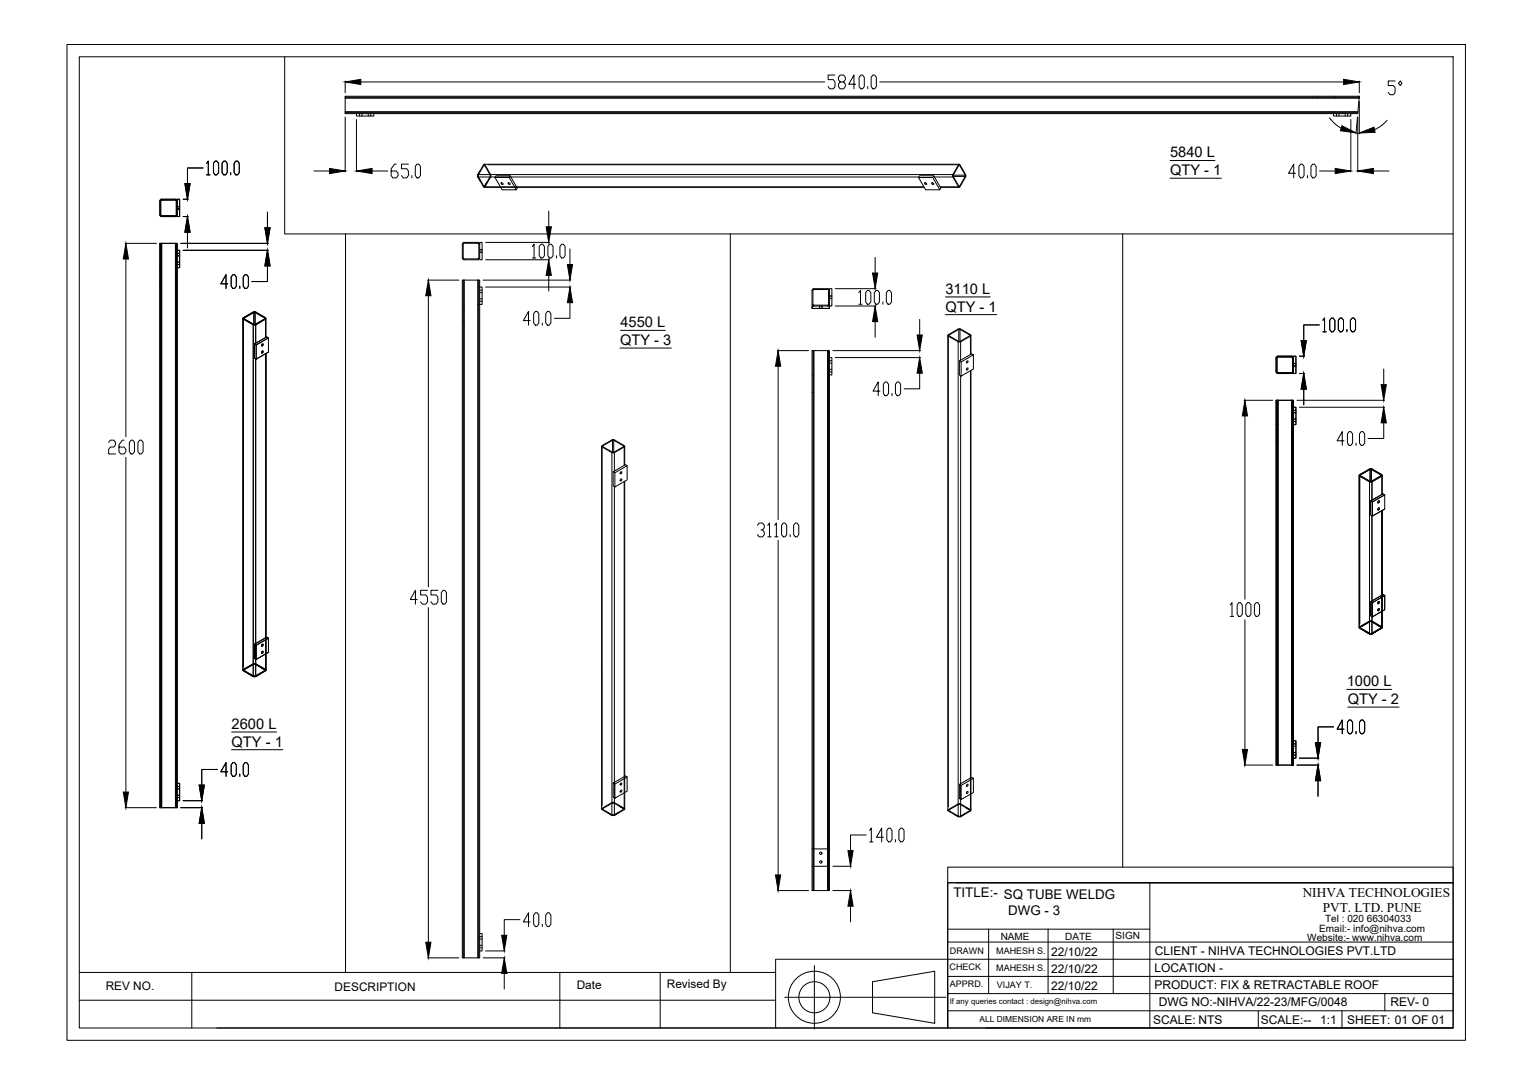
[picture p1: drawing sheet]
<svg xmlns="http://www.w3.org/2000/svg" width="594mm" height="420mm" viewBox="0 0 594 420" stroke-linecap="round" stroke-linejoin="round" font-family="sans-serif">
<!-- layer: 0 -->
<g fill="none" stroke="#000" stroke-width=".39">
<path d="M26 17.2h541.9v386h-541.9zM30.7 22h532.4v376.5h-532.4zM110.3 22v68.7h452.8M133.8 37.3h393l-.6 6.7h-392.4zM133.8 37.6h393M133.8 31.4v4.6M139.8 31.8h179.8M323.6 29.1h-2.7v1.8h2l.7 .9v1.7l-.7 .9h-1.3l-.7-.9M325.6 31.8l-.7-.9v-.9l.7-.9h1.3l.7 .9v.9l-.7 .9h-1.3l-.7 .8v.9l.7 .9h1.3l.7-.9v-.9l-.7-.8M331.6 32.6h-2.7l2-3.5v5.3M333.6 29.1h.7l.6 .9v3.5l-.6 .9h-.7l-.7-.9v-3.5zM336.3 33.5v.9"/>
<path d="M338.3 29.1h.6l.7 .9v3.5l-.7 .9h-.6l-.7-.9v-3.5zM340.9 31.8h179.8M526.8 31.4v4.6M526.8 37.3v.7h-393M526.8 39.3v12.6M540.6 31.4h-2.6v1.8h2l.6 .8v1.8l-.6 .9h-1.4l-.6-.9M542.6 31.4l.7 .9-.7 .9-.6-.9zM133.8 43.4h392.4M133.8 43.7h392.4M133.8 45.4v21.2M138.1 44v1h6.8v-1M138.1 46.3v20.3"/>
<path d="M139.3 44v1M140.3 44v1M142.7 44v1M143.7 44v1M515.2 45.7a14.2 14.2 0 0 0 4.5 4M516.7 44v1h6.8v-1M518 44v1M518.9 44v1M521.3 44v1M522.3 44v1M523.5 46.3v20.3M526.1 45.4l-.6 6.4"/>
<path d="M526.2 45.4v21.2M537.5 46.6a14.3 14.3 0 0 1-4.8 3.7M62.1 77.4l.5-.2 5.9 .2 .2 .5-.2 5.9-.5 .1-5.9-.1-.2-5.9zM62.5 77.6l5.8 .1-.1 5.9-5.9-.2zM68.7 77.9v-.7h.9v6.7h-.9M71 77.2h2M78.7 65.1h-6v6.1M80 63.3l.7-.9v5.4M80 67.8h1.4M83.4 62.4h.6l.7 .9v3.6l-.7 .9h-.6l-.7-.9v-3.6zM86.7 62.4h.7l.7 .9v3.6l-.7 .9h-.7l-.7-.9v-3.6zM89.4 66.9v.9"/>
<path d="M91.4 62.4h.7l.6 .9v3.6l-.6 .9h-.7l-.7-.9v-3.6zM121.7 66.3h6M144.2 66.3h6M153.6 63.6h-.7l-1.3 1.8v2.7l.7 .9h1.3l.7-.9v-.9l-.7-.9h-2M158.3 63.6h-2.7v1.8h2l.7 .9v1.8l-.7 .9h-1.3l-.7-.9M159.6 68.1v.9M161.6 63.6h.7l.6 .9v3.6l-.6 .9h-.7l-.7-.9v-3.6zM185.2 67.7h184.1l2.4-4 2.6 4.4-2.4 4.4-.4-.1M185.2 67.7l2.2-3.9 .4-.1 2.4 4.4-2.5 4.5-2.5-4h170.9M185.2 67.7v.9M185.3 68.4l2.2 3.8h.3M185.4 67.8v.7"/>
<path d="M186.1 66.1l-.9 1.6M187.5 64.1h.3M187.5 64.1l-2.2 3.8M187.6 63.7h184.1M187.7 72.6h170.5M187.7 72.4h170.4M187.8 64.1l2.2 3.8M189 63.8h182.5M189.9 67.8v.7M190 68.4l-2.2 3.8 .9-1.5M191.8 68.8h5.5l2.8 4.8h-5.5zM194.2 70.9a.38 .38 0 0 1 .6 0 .38 .38 0 0 1-.2 .6z"/>
<path d="M196.9 70.9a.39 .39 0 0 1 .7 0 .39 .39 0 0 1-.3 .6zM197.3 68.8l.4-.7 2.7 4.8-.3 .7M197.7 68.1h-5.5l-.4 .7M356 68.8h5.5l2.7 4.8h-5.5zM358.3 70.9a.38 .38 0 0 1 .7 0 .38 .38 0 0 1-.3 .6zM361.1 70.9a.38 .38 0 0 1 .6 0 .38 .38 0 0 1-.2 .6zM361.5 68.8l.3-.7 2.8 4.8-.4 .7M361.8 68.1h-5.5l-.3 .7M362.1 68.6h7.2l2.2 3.8M364.3 72.4h7.2M364.4 72.6h7.3M369.3 67.7v.9"/>
<path d="M369.4 68.4l2.2 3.8h.3M369.4 68.4h4.7M369.4 67.9h4.7M369.4 67.9v.5M371.6 64.1h.3M371.6 72.2h.3M371.9 64.1l2.2 3.8M371.9 64.1h-.3l-2.2 3.8M374.1 68.4l-2.2 3.8M374.1 67.9v.5M453.4 62.2h17.4M453.4 69.1h19.9"/>
<path d="M502 67.2h-2.7l2.1-3.6v5.4M504 63.6h.7l.7 .9v3.6l-.7 .9h-.7l-.6-.9v-3.6zM506.7 68.1v.9M508.7 63.6h.7l.6 .9v3.6l-.6 .9h-.7l-.7-.9v-3.6zM511.4 66.3h6M532.2 66.3h6.1M48.4 94.3h12.2M62.3 94.3v218.8M62.6 94.3v218.8M68 94.3h.7v2.7M68 94.3h-6.1v218.8h6.8v-216.1M68 94.3v218.8"/>
<path d="M68.3 94.3v218.8M68.7 97h.9v6.7h-.9M68.7 99.2h.9M68.7 98.2h.9M68.7 81h.9M68.7 80.1h.9M68.7 81.1h.9M70 94.3h34M71 83.9h2M71 97h33M72.7 90v6.1M103.6 82.2v6.1"/>
<path d="M133.9 90.7v286.2M179.4 94.2l.4-.2 5.9 .2 .2 .4-.2 5.9-5.9 .2-.4-.2-.2-5.9zM179.6 94.5l5.8-.2 .1 5.9-5.8 .1zM185.9 94.6v-.6h.9v6.7h-.9M185.9 97.7h.9M185.9 96.8h.9M188.2 94h24.8M206.3 95.5l.7-.8v5.3M206.3 100h1.3M209.6 94.7h.7l.7 .8v3.6l-.7 .9h-.7l-.6-.9v-3.6zM212.6 81.8v6.1M213 94.7h.7l.6 .8v3.6l-.6 .9h-.7l-.7-.9v-3.6z"/>
<path d="M215.7 99.1v.9M217.7 94.7h.6l.7 .8v3.6l-.7 .9h-.6l-.7-.9v-3.6zM220.9 96.5v6M283 90.7v286.2M339.1 99.8v6M435.1 90.7v245.4M48.8 100.4v68.9M68.7 102.5h.9M68.7 101.6h.9M88.3 110h-2.7l2-3.5v5.3M90.3 106.5h.6l.7 .8v3.6l-.7 .9h-.6l-.7-.9v-3.6zM92.9 110.9v.9"/>
<path d="M94.9 106.5h.7l.7 .8v3.6l-.7 .9h-.7l-.6-.9v-3.6zM103.6 103.1v6h-6M165.7 108.6h12.1M166 114.6v112.9M179.5 108.6v262.7M179.8 108.6v262.7M185.2 108.6h.7v2.7M185.2 108.6h-6v262.7h6.7v-260M185.2 108.6v262.7M185.6 108.6v262.7M185.9 111.3h.9v6.7h-.9M185.9 113.4h.9"/>
<path d="M185.9 112.5h.9M185.9 116.8h.9M185.9 115.8h.9M187.2 108.6h34M188.2 100.7h24.8M188.2 111.3h33M212.6 106.7v6.1M220.9 117.3v6.1h-6.1M315.1 112.4l5.8-.1 .1 5.8-5.8 .1zM315.4 118.6h-.7v.9h6.7v-.9M315.4 118.6h5.4M317.6 118.6v.9"/>
<path d="M317.7 118.6v.9M318.5 118.6v.9M318.6 118.6v.9M321.4 112.6v-.7h1v6.7h-1M321.4 117.9v.7h-.6M321.4 112.6v5.3M321.4 115.7h1M321.4 114.7h1M321.4 114.8h1M321.4 117.9l-.2 .5-.4 .2M321.4 112.5l-.2-.4-.4-.2-5.9 .2-.2 5.8 .2 .5 .5 .2M323.7 118.6h15.8"/>
<path d="M323.7 111.9h15.8M332.8 113.5l.7-.9v5.3M332.8 117.9h1.3M336.1 112.6h.7l.7 .9v3.5l-.7 .9h-.7l-.6-.9v-3.5zM339.5 112.6h.6l.7 .9v3.5l-.7 .9h-.6l-.7-.9v-3.5zM342.1 117v.9M344.1 112.6h.7l.7 .9v3.5l-.7 .9h-.7l-.6-.9v-3.5zM366.4 115.1h17.4M94.1 123.4v136.4M94.3 123.7v134.7M94.6 123.6l3.8 2.2M94.6 123.3v.3"/>
<path d="M98.1 121l-4 2.4 4 2.5v136.3M98.1 125.9h1M98.1 121h1M98.4 121.1l-3.8 2.2M98.4 121.1v4.7M98.4 125.8h.5M98.4 121.1h.5M98.6 133.3v5.5l.7 .4M98.8 121.1l3.9 2.2M98.8 121.1v4.7M99.1 139.1v123.1M99.3 133.7l4.7-2.7v5.5l-4.7 2.7z"/>
<path d="M99.3 133.7l-.7-.4 4.8-2.7 .6 .4-4.7 2.7v5.5l4.7-2.7M101.5 136.2l.1-.1a.31 .31 0 0 1 .3 .3 .31 .31 0 0 1-.2 .3 .31 .31 0 0 1-.4-.1zM101.5 133.4h.1a.31 .31 0 0 1 .3 .2 .31 .31 0 0 1-.2 .4 .31 .31 0 0 1-.4-.2zM102.7 123.6l-3.9 2.2M102.7 123.3v.3M102.9 123.1l-3.8-2.1 3.8 2.1v.6M102.9 123.7l-3.8 2.2v7.1M102.9 123.7v7.1M102.9 137.1v122.6M103.1 123.4v7.3M103.1 137v122.7M205.5 124.3h-2.7l2-3.6v5.3"/>
<path d="M207.5 120.7h.6l.7 .9v3.6l-.7 .8h-.6l-.7-.8v-3.6zM210.1 125.2v.8M212.1 120.7h.7l.7 .9v3.6l-.7 .8h-.7l-.6-.8v-3.6zM240.3 134.9h19.9M240.4 128h17.4M301.2 135.9h12.1M315 135.9v209.3M315.4 135.9v209.3M320.8 135.9h.6v2.7M320.8 135.9h-6.1v209.3h6.7v-206.6M320.8 135.9v209.3M321.1 135.9v209.3"/>
<path d="M321.4 138.6h1v6.7h-1M321.4 139.8h1M322.8 135.9h33.9M323.7 138.6h33M339.1 124.7v6M356.4 123.8v6M366.4 122h19.9M367.3 130v184.1M367.5 130.3v182.4M367.7 130.1l3.8 2.2M367.7 129.9v.2M367.8 129.9v.2"/>
<path d="M371.3 132.5v184M371.3 132.5h1M371.5 127.7l-3.8 2.2M371.5 127.7v4.6M371.6 132.3h.4M371.6 127.7h.4M371.8 139.9v5.5l.7 .4M372 127.7l3.8 2.2M372 127.7v4.6M372.3 127.5l3.9 2.3-.1 .5M372.3 127.5h-1l-4 2.4 .2 .4 3.8 2.2M375.8 130.1l-3.8 2.2"/>
<path d="M375.8 129.9v.2M376.1 130.3l-3.8 2.2v7.1M376.1 130.3v7.1M376.3 130v7.3M377.2 137.5l-.6-.4-4.8 2.8 .7 .4M494.5 138.7v5.4M494.5 138.7l.2-.5 .5-.2h5.4l.5 .2 .2 .5M501.3 138.7v-.7h.9v6.8h-.9M501.3 138.7v5.4M503.5 138h2.1M511.3 125.9h-6.1v6.1M512.6 124.2l.7-.9v5.3"/>
<path d="M512.6 128.6h1.4M516 123.3h.6l.7 .9v3.5l-.7 .9h-.6l-.7-.9v-3.5zM519.3 123.3h.7l.6 .9v3.5l-.6 .9h-.7l-.7-.9v-3.5zM522 127.7v.9M524 123.3h.6l.7 .9v3.5l-.7 .9h-.6l-.7-.9v-3.5zM301.5 142v59.4M321.4 140.7h1M321.4 144.1h1M321.4 143.2h1M341 151.6h-2.7l2-3.6v5.4M343 148h.7l.6 .9v3.6l-.6 .9h-.7l-.7-.9v-3.6zM345.7 152.5v.9"/>
<path d="M347.7 148h.6l.7 .9v3.6l-.7 .9h-.6l-.7-.9v-3.6zM356.4 144.7v6h-6.1M372.3 145.7v170.8M372.5 140.3l4.7-2.8v5.5l-4.7 2.8zM374.7 142.8l.1-.1a.31 .31 0 0 1 .3 .2 .31 .31 0 0 1-.2 .4 .31 .31 0 0 1-.4-.2zM374.7 140l.1-.1a.31 .31 0 0 1 .3 .3 .31 .31 0 0 1-.2 .4 .31 .31 0 0 1-.4-.2zM376.1 143.7v170.4M376.3 143.6v170.5M482.1 155.2h11.1M494.5 144.1l.2 .5 .5 .2h5.4l.5-.2 .2-.5M494.9 144.1v-5.4l.3-.3 5.7 .2v5.5M494.9 155.2v141.3"/>
<path d="M494.9 144.1l.3 .3h5.4l.3-.3M495.2 155.2v141.3M500.6 155.2h.7v2.7M500.6 155.2h-6.1v141.3h6.8v-138.6M500.6 155.2v141.3M500.9 155.2v141.3M501.3 157.9h.9v6.7h-.9M501.3 160h.9M501.3 159.1h.9M501.3 141.8h.9M501.3 140.9h.9M501.3 141.9h.9"/>
<path d="M502.6 155.2h34M503.5 144.8h2.1M503.5 157.9h33.1M505.2 150.8v6.1M536.2 143v6.1M42.1 171.5l.7-.9h1.3l.7 .9v.9l-.7 .9h-1.3l-.7 .9v1.7h2.7M48.1 170.6h-.7l-1.3 1.8v2.7l.7 .8h1.3l.7-.8v-.9l-.7-.9h-2M48.8 177.3v129.7M50.8 170.6h.7l.6 .9v3.6l-.6 .8h-.7l-.7-.8v-3.6zM54.1 170.6h.7l.7 .9v3.6l-.7 .8h-.7l-.6-.8v-3.6zM233.1 173v140.6M233.3 173.2v139"/>
<path d="M233.6 172.8v.3M237.1 175.5v140.5M237.1 175.4h1M237.4 170.6l-3.8 2.2M237.4 170.6v4.7l-3.8-2.2M237.4 175.3h.5M237.4 170.6h.5M237.8 170.6v4.7l3.9-2.2M237.8 170.6l3.9 2.2M238.1 175.5v7.1M241.7 172.8v.3M241.9 173.2l.2-.2-.2-.3-4.3-2.3-4.4 2.4v.4l3.9 2.3"/>
<path d="M241.9 173.2l-3.8 2.3M241.9 173.2v7.2M242.1 173v7.3M482.4 161.2v71M501.3 163.4h.9M501.3 162.4h.9M520.8 170.8h-2.6l2-3.5v5.3M522.8 167.3h.7l.7 .9v3.5l-.7 .9h-.7l-.6-.9v-3.5zM525.5 171.7v.9M527.5 167.3h.7l.6 .9v3.5l-.6 .9h-.7l-.7-.9v-3.5zM536.2 163.9v6.1h-6M237.6 182.9v5.5l.7 .3"/>
<path d="M238.1 188.6v127.4M238.3 183.3l4.7-2.8v5.5l-4.7 2.7zM240.5 183l.1-.1a.31 .31 0 0 1 .3 .3 .31 .31 0 0 1-.2 .3 .31 .31 0 0 1-.4-.1zM240.6 185.7a.31 .31 0 0 1 .3 .2 .31 .31 0 0 1-.2 .4 .31 .31 0 0 1-.4-.2zM241.9 186.7v126.9M242.1 186.5v127.1M243 180.5l-.6-.4-4.8 2.8 .7 .4M526.7 184.3v59M526.9 184.5v57.4M527.2 184.1l3.8-2.2v4.7l-3.8-2.2M527.2 184.1v.3M530.7 186.7v59"/>
<path d="M530.7 186.7h1M531 186.6h.4M531 181.9h.4M531.2 194.2v5.4l.7 .4M531.4 181.9l3.8 2.2M531.4 181.9v4.7M531.7 181.8l3.8 2.2 .2 .3-.2 .2M531.7 186.7v7.2M531.7 199.9v45.8M531.7 181.8l3.8 2.2M531.7 181.8h-1l-4 2.5 4 2.4M531.9 194.5l4.7-2.7v5.5l-4.7 2.7z"/>
<path d="M531.9 194.5l-.7-.3 4.7-2.8 .7 .4-4.7 2.7v5.5l4.7-2.7M534.1 197l.1-.1a.31 .31 0 0 1 .3 .3 .31 .31 0 0 1-.2 .4 .31 .31 0 0 1-.4-.2zM534.1 194.3a.37 .37 0 0 1 .6 .2 .37 .37 0 0 1-.5 .4l-.3-.1zM535.2 184.4l-3.8 2.2M535.2 184.1v.3M535.5 184.5l-3.8 2.2M535.5 184.5v7.2M535.5 197.9v45.3M535.7 184.3v7.3M535.7 197.8v45.4M293.5 203.6l.7-.9h1.3l.7 .9v.9l-.7 .9h-.6M295.5 205.4l.7 .9v.9l-.7 .9h-1.3l-.7-.9"/>
<path d="M297.5 203.6l.7-.9v5.4M297.5 208.1h1.4M300.2 203.6l.7-.9v5.4M300.2 208.1h1.3M301.5 209.4v129.7M303.5 202.7h.7l.7 .9v3.6l-.7 .9h-.7l-.6-.9v-3.6zM306.2 207.2v.9M308.2 202.7h.7l.6 .9v3.6l-.6 .9h-.7l-.7-.9v-3.6zM161.7 232.4h-2.7l2-3.6v5.4M165.7 228.8h-2.7v1.8h2l.7 .9v1.8l-.7 .9h-1.3l-.7-.9M166 235.5v129.7M169.7 228.8h-2.7v1.8h2l.7 .9v1.8l-.7 .9h-1.3l-.7-.9"/>
<path d="M171.7 228.8h.6l.7 .9v3.6l-.7 .9h-.6l-.7-.9v-3.6zM476.8 234.5l.6-.9v5.3M476.8 238.9h1.3M480.1 233.6h.7l.6 .9v3.5l-.6 .9h-.7l-.7-.9v-3.5zM483.4 233.6h.7l.7 .9v3.5l-.7 .9h-.7l-.6-.9v-3.5zM486.8 233.6h.6l.7 .9v3.5l-.7 .9h-.6l-.7-.9v-3.5zM531.2 233.2v5.5l.7 .4M531.9 233.6l4.7-2.8v5.5l-4.7 2.8zM534.1 236.1l.1-.1a.31 .31 0 0 1 .3 .2 .31 .31 0 0 1-.2 .4 .31 .31 0 0 1-.4-.2zM534.1 233.3h.1a.31 .31 0 0 1 .3 .2 .31 .31 0 0 1-.2 .4 .31 .31 0 0 1-.4-.2zM536.6 230.8l-.7-.3-4.7 2.7 .7 .4M94.6 259.6v.3"/>
<path d="M94.6 259.9l3.8 2.2M98.3 257.5h.7M98.4 257.4l-3.8 2.2M98.6 249.7v5.5l.7 .4M98.8 257.4l3.9 2.2-1.6-.9M99.3 250.1l4.7-2.8v5.5l-4.7 2.8zM101.5 252.6l.1-.1a.31 .31 0 0 1 .3 .3 .31 .31 0 0 1-.2 .3 .31 .31 0 0 1-.4-.2zM101.5 249.8h.1a.31 .31 0 0 1 .3 .2 .31 .31 0 0 1-.2 .4 .31 .31 0 0 1-.4-.2zM102.7 259.6v.3l-3.9 2.2M104 247.3l-.6-.3-4.8 2.7 .7 .4M482.4 240.3v50.2M527.2 243.1v.3"/>
<path d="M527.2 243.4l3.8 2.2M529.2 244.8l1.5 .9M530.7 245.7l-4-2.5 4.5-2.5 4.5 2.5-4 2.5M530.7 245.7h1M530.8 245.5h.8M530.8 241h.8M531 240.9l-3.8 2.2M531.4 240.9l3.8 2.2-1.5-.9M533.3 244.8l-1.6 .9M535.2 243.1v.3l-3.8 2.2M96.6 261.3l1.5 .9M98.1 262.2l-4-2.5 4.5-2.5 4.5 2.5-4 2.5"/>
<path d="M98.1 262.2h1M98.3 262h.7M100.7 261.3l-1.6 .9M521.9 267.2h17.4M522.3 274.1h19.9M522.8 279.1h.7l.7 .9v3.5l-.7 .9h-.7l-.6-.9v-3.5zM527.5 279.1h.7l.6 .9v3.5l-.6 .9h-.7l-.7-.9v-3.5zM84.2 298.2h-6v6.1M88.3 299.1h-2.7l2-3.5v5.3M89.7 290.6h19.9M89.8 283.7h17.4M90.3 295.6h.6l.7 .9v3.5l-.7 .9h-.6l-.7-.9v-3.5z"/>
<path d="M94.9 295.6h.7l.7 .9v3.5l-.7 .9h-.7l-.6-.9v-3.5zM482.1 296.5h11.1M501.3 287.1h.9v6.8h-.9M501.3 291.7h.9M501.3 292.6h.9M501.3 288.3h.9M501.3 289.3h.9M502.6 296.5h8.5M503.5 293.9h7.6M516.8 281.7h-6v6.1M520.8 282.6h-2.6l2-3.5v5.3M525.5 283.5v.9"/>
<path d="M48.4 313.1h12.2M68.7 303.6h.9v6.8h-.9M68.7 308.2h.9M68.7 309.1h.9M68.7 304.8h.9M68.7 305.8h.9M70 313.1h8.5M71 310.4h7.5M78.2 319.1v6.1M92.9 300v.9M233.6 313.4v.3M233.6 313.7l3.8 2.2"/>
<path d="M235.6 315.2l1.5 .8M237.1 316l-4-2.4 4.5-2.6 4.5 2.6-4 2.4M237.1 316h1M237.3 315.8h.7M237.3 311.3h.7M237.4 311.2l-3.8 2.2M237.6 303.5v5.5l.7 .4M237.8 311.2l3.9 2.2-1.6-.9M238.3 303.9l4.7-2.7v5.5l-4.7 2.7zM239.7 315.1l-1.6 .9M240.5 303.6h.1a.31 .31 0 0 1 .3 .2 .31 .31 0 0 1-.2 .4 .31 .31 0 0 1-.4-.2zM240.6 306.3a.31 .31 0 0 1 .3 .3 .31 .31 0 0 1-.2 .3 .31 .31 0 0 1-.4-.2z"/>
<path d="M241.7 313.4v.3M241.7 313.7l-3.9 2.2M243 301.2l-.6-.4-4.8 2.7 .7 .4M367.7 313.9v.3M367.7 314.2l3.8 2.2M367.8 313.9v.3M369.8 315.7l1.5 .8M371.3 316.5h1M371.4 316.3h.8M371.4 311.8h.8M371.5 311.7l-3.8 2.2M371.8 304v5.5l.7 .4"/>
<path d="M372 311.7l3.8 2.2-1.5-.8M372.3 311.6l4 2.5-4 2.4M372.3 311.6h-1l-4 2.4 .1 .3 3.9 2.2M372.5 304.4l4.7-2.7v5.5l-4.7 2.7zM373.9 315.6l-1.6 .9M374.7 306.9l.1-.1a.31 .31 0 0 1 .3 .3 .31 .31 0 0 1-.2 .3 .31 .31 0 0 1-.4-.1zM374.7 304.2l.1-.1a.32 .32 0 0 1 .3 .5 .32 .32 0 0 1-.6-.1zM375.8 313.9v.3M375.9 314.2l-3.9 2.2M377.2 301.7l-.6-.4-4.8 2.7 .7 .4M510.8 302.6v6.1M314.7 335.8h6.7"/>
<path d="M314.7 329h6.7M322.8 335.8h7.1M335.7 323.6h-6.1v6.1M337 321.9l.7-.9v5.3M337 326.3h1.3M342.3 324.5h-2.6l2-3.5v5.3M344.3 321h.7l.7 .9v3.5l-.7 .9h-.7l-.6-.9v-3.5zM347 325.4v.9M349 321h.7l.6 .9v3.5l-.6 .9h-.7l-.7-.9v-3.5zM367.3 336.1h195.8v6.1h-195.8zM201.5 356.5h-6.1v6M205.5 357.3h-2.7l2-3.5v5.3"/>
<path d="M207.5 353.8h.6l.7 .9v3.5l-.7 .9h-.6l-.7-.9v-3.5zM210.1 358.2v.9M212.1 353.8h.7l.7 .9v3.5l-.7 .9h-.7l-.6-.9v-3.5zM301.2 345.2h12.1M322.8 345.2h7.1M329.6 351.2v6.1M367.3 342.2h195.8v56.2h-195.8zM367.3 342.2v56.2h-66.7M370.6 342.2h192.5M445.6 342.2v56.2M30.7 376.9h269.9M74.3 376.9v21.6"/>
<path d="M165.7 371.3h12.1M185.9 361.8h.9v6.8h-.9M185.9 366.4h.9M185.9 367.4h.9M185.9 363.1h.9M185.9 364h.9M187.2 371.3h8.5M188.2 368.6h7.5M195.4 377.3v6.1M217 376.9v21.6M255.8 376.9v21.6M315.6 374.2v24.7"/>
<path d="M367.3 378.5h195.8M367.3 365.1h195.8M367.3 360.1h78.3M383.1 360.1v25M406.2 360.1v25M431.4 360.1v25M563.1 371.8h-262.5v26.6h-216.6M30.7 387.7h269.9M304.1 386.5h62.5M338.1 380.5l24.1-4v20.1l-24.1-4zM367.3 385.1h195.8M367.3 391.8h195.8"/>
<path d="M382 398.4h181.1M487.6 391.8v6.6M520.1 391.8v6.6M536.7 385.1v6.7"/>
<circle cx="318.1" cy="334.1" r=".47"/>
<circle cx="318.1" cy="330.7" r=".47"/>
<circle cx="315.6" cy="386.5" r="10.1"/>
<circle cx="315.6" cy="386.5" r="6"/>
</g>
<g fill="#000" stroke="#000" stroke-width=".39">
<path d="M133.8 31.8l6-1.1v2.1zM520.7 30.7l6.1 1.1-6.1 1zM520 48.7l5.5 2.8-6.1-.8zM526.8 51.6l5.7-2.3 .4 2zM71.6 71.2h2.1l-1 6zM127.7 65.3l6.1 1-6.1 1zM138.1 66.3l6.1-1v2zM517.4 65.3l6.1 1-6.1 1zM526.2 66.3l6-1v2zM72.7 83.9l1 6.1h-2.1zM102.6 88.3h2.1l-1.1 6zM211.6 87.9h2.1l-1.1 6.1z"/>
<path d="M48.8 94.3l1 6.1h-2zM103.6 97l1.1 6.1h-2.1zM166 108.6l1 6h-2zM212.6 100.7l1.1 6h-2.1zM219.9 102.5h2l-1 6.1zM220.9 111.3l1 6h-2zM338.1 105.8h2l-1 6.1zM339.1 118.6l1 6.1h-2zM355.4 129.8h2l-1 6.1zM504.2 132h2l-1 6zM301.5 135.9l1 6.1h-2zM356.4 138.6l1 6.1h-2z"/>
<path d="M505.2 144.8l1 6h-2zM535.2 149.1h2l-1 6.1zM482.4 155.2l1 6h-2zM536.2 157.9l1 6h-2zM481.4 290.5h2l-1 6zM509.8 287.8h2l-1 6.1zM47.8 307h2l-1 6.1zM78.2 313.1l1 6h-2zM77.2 304.3h2l-1 6.1zM510.8 296.5l1 6.1h-2zM300.5 339.1h2l-1 6.1zM328.6 329.7h2l-1 6.1z"/>
<path d="M329.6 345.2l1 6h-2zM165 365.2h2l-1 6.1zM195.4 371.3l1 6h-2zM194.4 362.5h2l-1 6.1z"/>
</g>
<g font-size="5.7">
<text x="453.4" y="61">5840 L</text>
<text x="453.4" y="67.9">QTY - 1</text>
<text x="366.4" y="113.9">3110 L</text>
<text x="366.4" y="120.7">QTY - 1</text>
<text x="240.4" y="126.9">4550 L</text>
<text x="240.3" y="133.7">QTY - 3</text>
<text x="521.9" y="266">1000 L</text>
<text x="522.3" y="272.9">QTY - 2</text>
<text x="89.8" y="282.5">2600 L</text>
<text x="89.7" y="289.4">QTY - 1</text>
</g>
<g font-size="5.2">
<text x="369.5" y="347.7">TITLE:- SQ TUBE WELDG</text>
<text x="504.8" y="347.6">NIHVA TECHNOLOGIES</text>
<text x="512.6" y="353.4">PVT. LTD. PUNE</text>
<text x="390.7" y="354.7">DWG - 3</text>
</g>
<g font-size="4.7">
<text x="407.3" y="370.6">22/10/22</text>
<text x="447.5" y="370.1">CLIENT - NIHVA TECHNOLOGIES PVT.LTD</text>
<text x="407.3" y="377.3">22/10/22</text>
<text x="447.4" y="376.7">LOCATION -</text>
<text x="407.3" y="383.9">22/10/22</text>
<text x="447.4" y="383.4">PRODUCT: FIX &amp; RETRACTABLE ROOF</text>
<text x="449" y="390.1">DWG NO:-NIHVA/22-23/MFG/0048</text>
<text x="538.8" y="390">REV- 0</text>
<text x="446.9" y="396.7">SCALE: NTS</text>
<text x="488.6" y="396.7">SCALE:--</text>
<text x="511.6" y="396.7">1:1</text>
<text x="522.1" y="396.7">SHEET: 01 OF 01</text>
</g>
<g font-size="4.6">
<text x="41" y="383.6">REV NO.</text>
<text x="129.7" y="384">DESCRIPTION</text>
<text x="223.5" y="383.4">Date</text>
<text x="258.4" y="382.9">Revised By</text>
</g>
<g font-size="3.9">
<text x="513.5" y="357.3">Tel : 020 66304033</text>
<text x="387.8" y="364.2">NAME</text>
<text x="412.8" y="364.3">DATE</text>
<text x="432.3" y="363.9">SIGN</text>
<text x="506.6" y="364.7">Website:- www.nihva.com</text>
<text x="511.2" y="361.1">Email:- info@nihva.com</text>
</g>
<g font-size="3.5">
<text x="368.1" y="369.9">DRAWN</text>
<text x="386.1" y="369.7">MAHESH S.</text>
<text x="368" y="375.8">CHECK</text>
<text x="386.1" y="376.4">MAHESH S.</text>
<text x="368.1" y="382.4">APPRD.</text>
<text x="386.3" y="383">VIJAY T.</text>
</g>
<text font-size="3.3" x="379.6" y="396.3">ALL DIMENSION ARE IN mm</text>
<text font-size="3" x="368" y="389.3">If any queries contact : design@nihva.com</text>
</svg>
